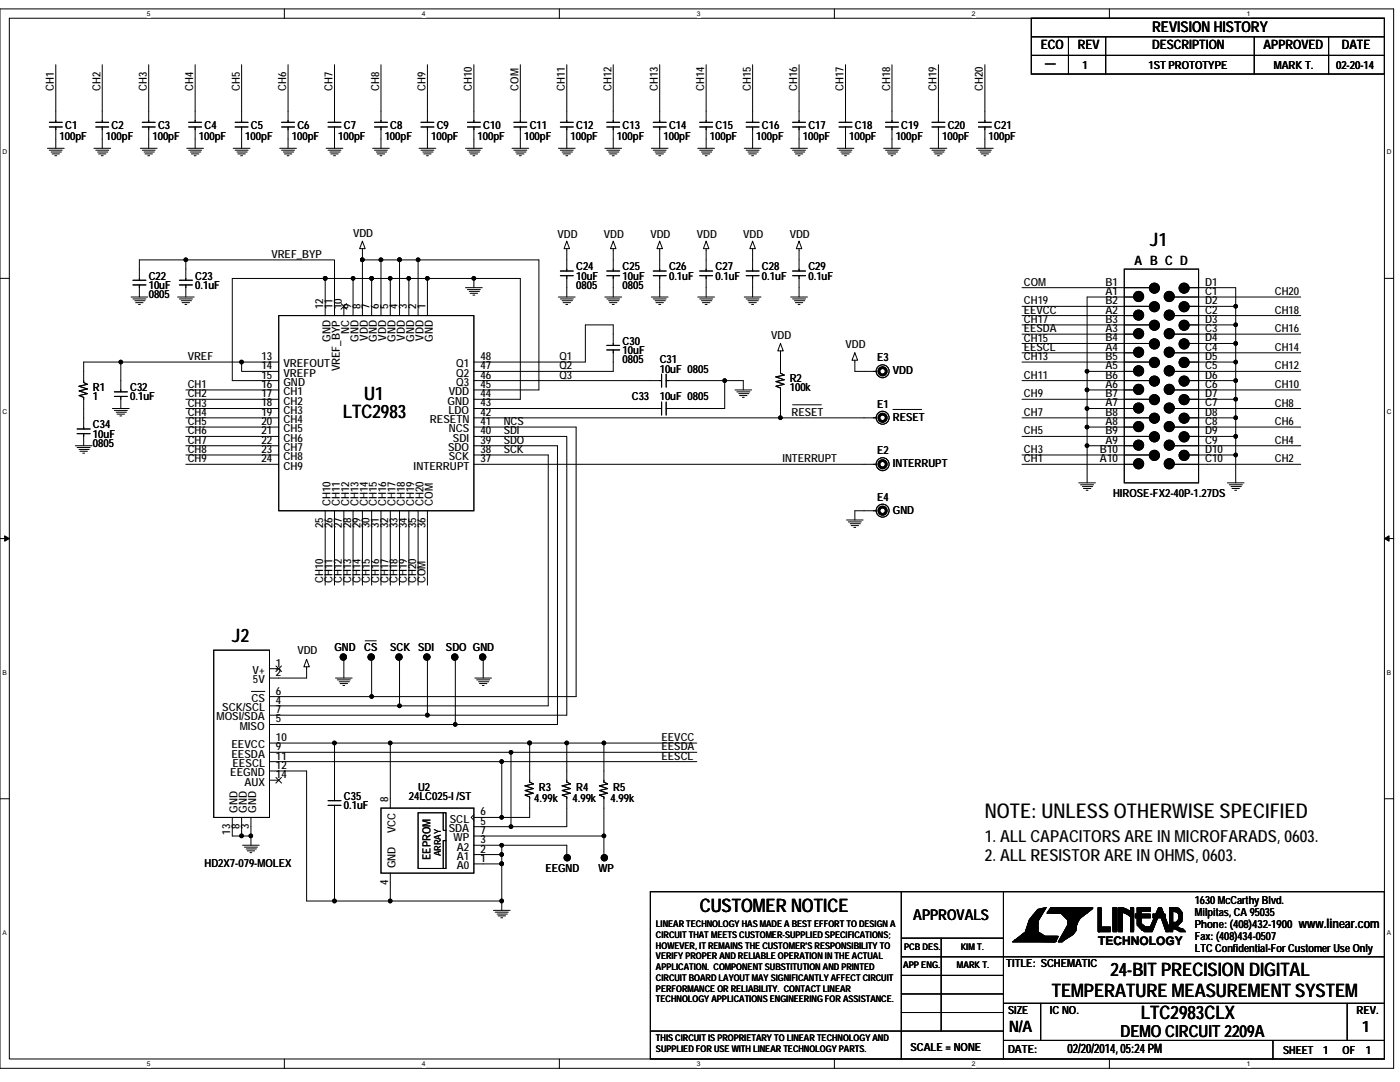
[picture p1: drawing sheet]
<svg xmlns="http://www.w3.org/2000/svg" width="279mm" height="216mm" viewBox="0 0 279 216" stroke-linecap="round" stroke-linejoin="round" font-family="sans-serif">
<path d="M0 1.8h278.1v211.4h-278.1zM1.9 3.6h274.4v207.7h-274.4z" fill="none" stroke="#000" stroke-width=".2"/>
<g fill="#fff">
<path d="M29.3 2h.7v1.4h-.7z"/>
<path d="M29.3 211.5h.7v1.5h-.7z"/>
</g>
<path d="M56.7 1.8v1.8M56.7 211.3v1.9" fill="none" stroke="#000" stroke-width=".2"/>
<g fill="#fff">
<path d="M84.2 2h.7v1.4h-.7z"/>
<path d="M84.2 211.5h.7v1.5h-.7z"/>
</g>
<path d="M111.6 1.8v1.8M111.6 211.3v1.9" fill="none" stroke="#000" stroke-width=".2"/>
<g fill="#fff">
<path d="M139.1 2h.7v1.4h-.7z"/>
<path d="M139.1 211.5h.7v1.5h-.7z"/>
</g>
<path d="M166.5 1.8v1.8M166.5 211.3v1.9" fill="none" stroke="#000" stroke-width=".2"/>
<g fill="#fff">
<path d="M194 2h.7v1.4h-.7z"/>
<path d="M194 211.5h.7v1.5h-.7z"/>
</g>
<path d="M221.4 1.8v1.8M221.4 211.3v1.9" fill="none" stroke="#000" stroke-width=".2"/>
<g fill="#fff">
<path d="M248.8 2h.8v1.4h-.8z"/>
<path d="M248.8 211.5h.8v1.5h-.8z"/>
<path d="M.5 29.6h.9v1.5h-.9z"/>
<path d="M276.8 29.6h.9v1.5h-.9z"/>
<path d="M.5 81.5h.9v1.5h-.9z"/>
<path d="M276.8 81.5h.9v1.5h-.9z"/>
</g>
<path d="M0 55.5h1.9M276.3 55.5h1.9" fill="none" stroke="#000" stroke-width=".2"/>
<g fill="#fff">
<path d="M.5 133.4h.8v1.5h-.8z"/>
<path d="M276.8 133.4h.8v1.5h-.8z"/>
</g>
<path d="M0 107.5h1.9M276.3 107.5h1.9" fill="none" stroke="#000" stroke-width=".2"/>
<path d="M.9 106.9l1 .6-1 .5zM276.3 107.5l.9-.6v1.1z" fill="#000" stroke="#000" stroke-width=".2"/>
<g fill="#fff">
<path d="M.5 185.3h.8v1.5h-.8z"/>
<path d="M276.8 185.3h.8v1.5h-.8z"/>
</g>
<g fill="none" stroke="#000" stroke-width=".2">
<path d="M11.1 12.9v11.5M20.4 12.9v11.5M29.7 12.9v11.5M38.9 12.9v11.5M48.2 12.9v11.5M57.5 12.9v11.5M66.8 12.9v11.5M76 12.9v11.5M85.3 12.9v11.5M94.6 12.9v11.5M103.8 12.9v11.5M113.1 12.9v11.5"/>
<path d="M122.4 12.9v11.5M131.7 12.9v11.5M140.9 12.9v11.5M150.2 12.9v11.5M159.5 12.9v11.5M168.7 12.9v11.5M178 12.9v11.5M187.3 12.9v11.5M196.6 12.9v11.5M205.8 3.6h70.5v11.2h-70.5zM205.8 7.3h70.5M205.8 11h70.5"/>
<path d="M213.2 7.3v7.5M220.7 7.3v7.5M250.3 7.3v7.5M265.2 7.3v7.5M9.5 29.6h3.3M9.8 25.3h2.6M9.8 24.4h2.6M9.8 30h2.6M10.2 30.3h2.1M10.4 30.7h1.5M10.9 31.1h.4M11.1 25.3v4.3"/>
<path d="M18.7 29.6h3.4M19.1 25.3h2.6M19.1 24.4h2.6M19.1 30h2.6M19.5 30.3h2M19.7 30.7h1.4M20.2 31.1h.4M20.4 25.3v4.3M28 29.6h3.3M28.4 30h2.6M28.4 25.3h2.6M28.4 24.4h2.6"/>
<path d="M28.7 30.3h2.1M28.9 30.7h1.5M29.5 31.1h.4M29.7 25.3v4.3M37.3 29.6h3.3M37.7 30h2.5M37.7 25.3h2.5M37.7 24.4h2.5M38 30.3h2.1M38.2 30.7h1.5M38.8 31.1h.3M38.9 25.3v4.3"/>
<path d="M46.5 29.6h3.4M46.9 30h2.6M46.9 25.3h2.6M46.9 24.4h2.6M47.3 30.3h2M47.5 30.7h1.5M48 31.1h.4M48.2 25.3v4.3M55.8 29.6h3.4M56.2 25.3h2.6M56.2 24.4h2.6M56.2 30h2.6"/>
<path d="M56.6 30.3h2M56.7 30.7h1.5M57.3 31.1h.4M57.5 25.3v4.3M65.1 29.6h3.3M65.5 25.3h2.6M65.5 24.4h2.6M65.5 30h2.6M65.8 30.3h2.1M66 30.7h1.5M66.6 31.1h.4M66.8 25.3v4.3"/>
<path d="M74.4 29.6h3.3M74.7 25.3h2.6M74.7 24.4h2.6M74.7 30h2.6M75.1 30.3h2.1M75.3 30.7h1.5M75.8 31.1h.4M76 25.3v4.3M83.6 29.6h3.4M84 25.3h2.6M84 24.4h2.6M84 30h2.6"/>
<path d="M84.4 30.3h2M84.6 30.7h1.4M85.1 31.1h.4M85.3 25.3v4.3M92.9 29.6h3.3M93.3 25.3h2.6M93.3 24.4h2.6M93.3 30h2.6M93.6 30.3h2.1M93.8 30.7h1.5M94.4 31.1h.4M94.6 25.3v4.3"/>
<path d="M102.2 29.6h3.3M102.6 25.3h2.5M102.6 24.4h2.5M102.6 30h2.5M102.9 30.3h2.1M103.1 30.7h1.5M103.7 31.1h.3M103.8 25.3v4.3M111.4 29.6h3.4M111.8 25.3h2.6M111.8 24.4h2.6M111.8 30h2.6"/>
<path d="M112.2 30.3h2M112.4 30.7h1.5M112.9 31.1h.4M113.1 25.3v4.3M120.7 29.6h3.4M121.1 25.3h2.6M121.1 24.4h2.6M121.1 30h2.6M121.5 30.3h2M121.6 30.7h1.5M122.2 31.1h.4M122.4 25.3v4.3"/>
<path d="M130 29.6h3.3M130.4 25.3h2.5M130.4 24.4h2.5M130.4 30h2.5M130.7 30.3h2.1M130.9 30.7h1.5M131.5 31.1h.3M131.7 25.3v4.3M139.3 29.6h3.3M139.6 25.3h2.6M139.6 24.4h2.6M139.6 30h2.6"/>
<path d="M140 30.3h2M140.2 30.7h1.5M140.7 31.1h.4M140.9 25.3v4.3M148.5 29.6h3.4M148.9 25.3h2.6M148.9 24.4h2.6M148.9 30h2.6M149.3 30.3h2M149.5 30.7h1.4M150 31.1h.4M150.2 25.3v4.3"/>
<path d="M157.8 29.6h3.3M158.2 25.3h2.6M158.2 24.4h2.6M158.2 30h2.6M158.5 30.3h2.1M158.7 30.7h1.5M159.3 31.1h.4M159.5 25.3v4.3M167.1 29.6h3.3M167.4 30h2.6M167.4 25.3h2.6M167.4 24.4h2.6"/>
<path d="M167.8 30.3h2.1M168 30.7h1.5M168.6 31.1h.3M168.7 25.3v4.3M176.3 29.6h3.4M176.7 30h2.6M176.7 25.3h2.6M176.7 24.4h2.6M177.1 30.3h2M177.3 30.7h1.5M177.8 31.1h.4M178 25.3v4.3"/>
<path d="M185.6 29.6h3.4M186 30h2.6M186 25.3h2.6M186 24.4h2.6M186.4 30.3h2M186.5 30.7h1.5M187.1 31.1h.4M187.3 25.3v4.3M194.9 29.6h3.3M195.3 30h2.5M195.3 25.3h2.5M195.3 24.4h2.5"/>
<path d="M195.6 30.3h2.1M195.8 30.7h1.5M196.4 31.1h.3M196.6 25.3v4.3M26.2 59.3h3.3M26.5 59.6h2.6M26.5 56.9h2.6M26.5 55.9h2.6M27.8 56.9v2.4M35.4 59.3h3.4M35.8 59.6h2.6M35.8 56.9h2.6"/>
<path d="M35.8 55.9h2.6M37.1 51.9v4M37.1 51.9h29.7v11.1M37.1 56.9v2.4M37.1 51.9h-9.3v4M64.9 55.6h5.6M64.9 55.6h-18.5v20.3h9.2M64.9 55.6v7.4M70.5 55.6h3.7M70.5 55.6v7.4M72.3 49.6v2.3M72.3 48.1l.6 1.5h-1.1z"/>
<path d="M72.3 51.9v11.1M72.3 51.9h3.7M74.2 55.6h3.7M74.2 55.6v7.4M76 51.9v11.1M76 51.9h3.7M77.9 55.6h3.7M77.9 55.6v7.4M79.7 51.9v11.1M79.7 51.9h3.7M81.6 55.6v7.4M81.6 55.6h3.7"/>
<path d="M83.4 51.9v11.1M83.4 51.9h24.1v25.9h-12.9M85.3 55.6h9.3M85.3 55.6v7.4M92.9 57.4h3.3M93.3 57.8h2.6M93.6 58.1h2.1M93.8 58.5h1.5M94.4 58.9h.4M94.6 55.6h9.2v24.1h-9.2M94.6 55.6v1.8M111.4 59.3h3.4"/>
<path d="M111.8 59.6h2.6M111.8 55h2.6M111.8 54.1h2.6M113.1 49.6v4.5M113.1 48.1l.6 1.5h-1.1zM113.1 55v4.3M120.7 59.3h3.4M121.1 59.6h2.6M121.1 55h2.6M121.1 54.1h2.6M122.4 49.6v4.5M122.4 55v4.3"/>
<path d="M122.4 48.1l.5 1.5h-1.1zM130 59.3h3.3M130.4 59.6h2.5M130.4 55h2.5M130.4 54.1h2.5M131.7 49.6v4.5M131.7 48.1l.5 1.5h-1.1zM131.7 55v4.3M139.3 59.3h3.3M139.6 59.6h2.6M139.6 55h2.6M139.6 54.1h2.6"/>
<path d="M140.9 49.6v4.5M140.9 48.1l.6 1.5h-1.1zM140.9 55v4.3M148.5 59.3h3.4M148.9 59.6h2.6M148.9 55h2.6M148.9 54.1h2.6M150.2 49.6v4.5M150.2 48.1l.5 1.5h-1.1zM150.2 55v4.3M157.8 59.3h3.3M158.2 59.6h2.6"/>
<path d="M158.2 55h2.6M158.2 54.1h2.6M159.5 49.6v4.5M159.5 48.1l.5 1.5h-1.1zM159.5 55v4.3M204 57.4h25.4M224.4 53.7h14.8v42.7h-14.8zM226.2 59.3h-9.2v14.8h9.2M234.4 59.3h25.2M237.3 57.4h9.3v3.7M22.8 79.1h2.6M22.8 78.2h2.6"/>
<path d="M24.1 72.2h24.1M24.1 78.2v-6h-7.4v4.1l.7 .4-1.6 .4 1.6 .5-1.6 .4 1.6 .5-1.6 .4 .9 .4v6.3M24.1 79.1v2.4M26.9 60h2M27.1 60.4h1.5M27.6 60.7h.4M36.2 60h2M36.3 60.4h1.5M36.9 60.7h.4M37.1 77.8h18.5M37.1 79.7h18.5M48.2 72.2v1.9h7.4"/>
<path d="M48.2 72.2h7.4M55.6 63h39v38.9h-39zM68.1 60.6l1.1 1.1M68.6 61.1v1.9M69.2 60.6l-1.1 1.1M94.6 75.9h37.4M112.2 60h2M112.4 60.4h1.5M112.9 60.7h.4M121.1 69.8h2.6M121.1 68.9h2.6M121.5 60h2"/>
<path d="M121.6 60.4h1.5M122.2 60.7h.4M122.4 69.8v4.3h-27.8M122.4 68.9v-4.1h-5.6v7.4h-22.2M130.7 60h2.1M130.9 60.4h1.5M131.5 60.7h.3M132 74.7v2.6M132.9 74.7v2.6M132.9 75.9h11.7M140 60h2M140.2 60.4h1.5"/>
<path d="M140.7 60.7h.4M144.6 75.9h3.7v1.9M144.6 75.9v5.6h-11.7M146.7 77.8h3.3M147 78.2h2.6M147.4 78.5h2.1M147.6 78.9h1.5M148.2 79.3h.3M149.3 60h2M149.5 60.4h1.4M150 60.7h.4M155.8 70v4.5l.7 .3-1.7 .4 1.7 .6-1.7 .3 1.7 .6-1.7 .4 1 .3v6"/>
<path d="M155.8 68.5l.5 1.5h-1.1zM158.5 60h2.1M158.7 60.4h1.5M159.3 60.7h.4M170.6 71.9v2.2h4.3M170.6 70.4l.6 1.5h-1.2zM204 61.1h25.4M204 64.8h25.4M204 68.5h25.4M204 72.2h25.4M204 75.9h25.4M204 79.7h25.4"/>
<path d="M204 63h22.2M204 66.7h22.2M204 70.4h22.2M217 77.8h9.2M217 77.8v3.7h9.2M217 74.1v3.7M234.4 77.8h25.2M234.4 74.1h25.2M234.4 70.4h25.2M234.4 66.7h25.2M234.4 63h25.2M237.3 64.8h9.3"/>
<path d="M237.3 68.5h9.3M237.3 72.2h9.3M237.3 75.9h9.3M237.3 79.7h9.3M246.6 61.1h-9.3M246.6 61.1v3.7M246.6 64.8v3.7M246.6 72.2v3.7M246.6 79.7v3.7M246.6 68.5v3.7M246.6 75.9v3.8M15 88.9h3.4"/>
<path d="M15.4 86.5h2.6M15.4 85.6h2.6M15.4 89.3h2.6M15.8 89.7h2M16 90h1.4M16.5 90.4h.4M16.7 86.5v2.4M22.4 81.5h3.4M22.8 81.9h2.6M23.2 82.3h2M23.4 82.6h1.4M23.9 83h.4"/>
<path d="M37.1 81.5h18.5M37.1 83.4h18.5M37.1 85.2h18.5M37.1 87.1h18.5M37.1 88.9h18.5M37.1 92.6h18.5M37.1 90.8h18.5M94.6 81.5h37.4M94.6 85.2h20.4v53.8h-40.8M94.6 87.1h18.5v55.6h-27.8M94.6 88.9h16.7v55.7h-20.4M94.6 90.8h14.8v50h-29.7"/>
<path d="M94.6 92.6h80.3M132 80.2v2.6M132.9 80.2v2.6M155.8 83.4h19.1M155.8 83.4h-61.2M158.2 80.8h5.7M178.2 81.7h5.7M204 83.4h25.4M204 87.1h25.4M204 90.8h25.4M204 92.6h22.2M215.3 96.4h3.3"/>
<path d="M215.6 96.7h2.6M216 97.1h2.1M216.2 97.5h1.5M216.8 97.8h.3M217 85.2h9.2M217 85.2v3.7h9.2M217 88.9v7.5M217 81.5v3.7M234.4 92.6h25.2M234.4 88.9h25.2M234.4 85.2h25.2M234.4 81.5h25.2"/>
<path d="M237.3 83.4h9.3M237.3 87.1h9.3M237.3 90.8h9.3M244.9 96.4h3.4M245.3 96.7h2.6M245.7 97.1h2M245.9 97.5h1.5M246.4 97.8h.4M246.6 90.8v5.6M246.6 83.4v3.7M246.6 87.1v3.7M64.9 101.9v14.9"/>
<path d="M66.8 101.9v14.9M68.6 101.9v14.9M70.5 101.9v14.9M72.3 101.9v14.9M74.2 101.9v14.9M76 101.9v14.9M77.9 101.9v14.9M79.7 101.9v14.9M81.6 101.9v14.9M83.4 101.9v14.9M85.3 101.9v14.9M168.9 103.8h3.4"/>
<path d="M169.3 104.1h2.6M169.7 104.5h2M169.9 104.9h1.4M170.4 105.2h.4M174.9 101.9h-4.3v1.9M42.7 129.7h11.1v33.4h-11.1zM50.2 138h2.7M53.8 139h20.4M53.8 133.4h1.8M55.1 132.9l1.1 1.1M56.2 132.9l-1.1 1.1M61.2 133.1v2.2h-7.4"/>
<path d="M61.2 131.6l.5 1.5h-1.1zM67 135.3h3.3M67.3 135.7h2.6M67.7 136h2M67.9 136.4h1.5M68.4 136.8h.4M68.6 131.8v3.5M68.6 131.8h.1M72.9 127.9h2.2M74.2 131.8h.1M74.2 131.8v7.2M79.7 131.8h.1"/>
<path d="M79.7 131.8v9M85.3 131.8h.1M85.3 131.8v10.9M90.9 131.8h.1M90.9 131.8v12.8M94.8 135.3h3.3M95.1 135.7h2.6M95.5 136h2M95.7 136.4h1.5M96.2 136.8h.4M96.4 131.8h.1M96.4 131.8v3.5"/>
<path d="M0 159.4h1.9M53.8 148.3h13v11.5M53.8 153.8h7.4v26h5.6M53.8 150.1h48.2M53.8 152h46.3M53.8 142.7h31.5M53.8 144.6h37.1M53.8 140.8h25.9M53.8 155.7h1.8M55.1 155.1l1.1 1.2M56.2 155.1l-1.1 1.2M65.5 159.8h2.6"/>
<path d="M66.8 148.3h11.1M77.9 148.3v12.9M77.9 148.3h27.8M100.1 152v11.1M100.1 152h39M102 150.1h37.1M102 150.1v14.9M105.7 148.3v7.8l.7 .3-1.6 .4 1.6 .6-1.6 .3 1.6 .6-1.6 .3 .9 .4v4.1h-5.6M105.7 148.3h7.4M113.1 148.3v7.8l.8 .3-1.7 .4 1.7 .6-1.7 .3 1.7 .6-1.7 .3 .9 .4v6h-11.1M113.1 148.3h7.4M120.5 148.3v7.8l.8 .3-1.7 .4 1.7 .6-1.7 .3 1.7 .6-1.7 .3 .9 .4v7.8"/>
<path d="M120.5 148.3h18.6M276.3 159.4h1.9M46.4 163.1v3.7h1.8M48.2 166.8h1.9M48.2 163.1v3.7M48.4 168.7h3.3M48.8 169h2.6M49.1 169.4h2.1M49.3 169.8h1.5M49.9 170.1h.3M50.1 166.8v1.9M50.1 163.1v3.7"/>
<path d="M65.5 160.7h2.6M66.8 179.8h11.1M66.8 160.7v19.1M76 161.2h18.6v13h-18.6zM77.9 174.2v5.6M77.9 179.8h22.2M83.4 162.2h5.6v11.1h-5.6zM88.5 162.2v3.5h.5M89 167.7h-.5v5.6M94.6 170.5h5.5M94.6 166.8h25.9M94.6 168.7h5.5"/>
<path d="M94.6 165h7.4M94.6 162.6l-.6 .5 .6 .6M94.6 163.1h5.5M100.1 172.4h-5.5M100.1 179.8v1.9M100.1 170.5v1.9M100.1 172.4v7.4M100.1 168.7h13v1.8M100.1 168.7v1.8M113.1 170.5h.1M120.5 166.8v3.7M120.5 170.5h.1"/>
<path d="M129.8 177.9h146.5v33.4h-146.5zM179.9 177.9v33.4M200.3 177.9v33.4M98.5 181.7h3.3M98.8 182h2.6M99.2 182.4h2M99.4 182.8h1.5M99.9 183.1h.4M179.9 190.9h96.4M179.9 187.2h20.4M179.9 194.6h20.4M179.9 198.3h20.4"/>
<path d="M187.8 187.2v18.5M204.2 187.2l6.1 .2M204.2 187.4l6.1 .2M205.6 184.2l-.5 1.9-2.2 1.7 7.6 .1 .3-.5h-2.2l-1.8-1.3v-2.1l1.4-2.3-2 2.3-.8 2.1-1.4 1.1M205.8 186.8h1M205.8 187h1M206 184l-.6 1.5M206.2 185l-.6 1.5M206.2 185.5l-.2 .6M206.2 184.2l-.8 2.1-1.4 1.1M206.4 186.5l-1.5 .7M206.4 186.3l-1.5 .7"/>
<path d="M206.4 184.2v2.1M206.4 184v2.1l1.5 1.1M206.4 186.3l1.5 1.1M206.9 183.9l1.7-2.6-1.5 .4-1.7 2-.7 2.2-2.6 2h8.6l.5-1.1h-2.6l-1.5-.9v-2l1.7-2.8-1.7 .4-1.7 2-.7 2.2M207.1 184v2.1l1.5 .9M207.3 182.2l-1.1 1.3M207.3 181.7h.9v.1h-1.3v.2h1v.2h-1.3v.2h1.3v.2h-1.7v.2h1.5v.1h-1.7v.2h1.3v.4h-1.5v-.2h1.1v.4h.2h-1.7v.2h1.7v.3h-1.8v-.2h1.8v.6h-2v-.2h1.8v.6v-.2h-1.8v.2h2v.4v-.2h-2.2v.2h2v.1h-2v.2h2.2v.2h-2.4v.2h2.6v.2h-3.1v.2h3.8v.1h-4.2v.2h7.2v.2h-7.6v.2h7.4h-7.7v.2h7.7v.4v-.2h-8.3v.2h8.2M207.9 181.5h.5M208 181.5l-.1 .2-.8 .1-1.5 2.1M208 181.7l-.9 .3-1.5 2-.5 1.9-2.2 1.7 7.6 .2 .3-.6h-2.2l-1.8-1.3v-2l1.4-2.4-2 2.4M209.2 181.8h7.9M209.2 182h.5"/>
<path d="M209.3 181.7h8.2M209.5 182h7.1M209.7 182.2h7.1M209.7 181.1h8.4M209.7 181.1v.2h8.4M209.7 181.1l-.7 1.1h2.8l1.3 1.3v1.1l-1.9 3.3h.7l2.3-1.4 .5-.8a3.9 3.9 0 0 1 2.3-3.6M211.8 182l1.6 1.3M211.8 187h1.3M211.8 187.2h.9M211.9 182.2l1.5 1.5-.2 1.1-1.3 2.2M211.9 186.6h1.7M211.9 186.8h1.5"/>
<path d="M212.1 186.5h1.9M212.3 181.8l1.1 1.1M212.3 186.1h1.9M212.3 186.3h1.9M212.5 181.7l1.3 1.1M212.5 185.9h2M212.7 185.7h1.8M212.9 185.2h1.8M213.1 183.7v1.1M213.1 182.4l.7 .7M213.1 181.8l.9 1.5M213.1 183.1h2.2"/>
<path d="M213.1 185h1.4M213.2 183.3h1.9M213.2 184.2h1.7M213.2 184.8h1.5M213.2 183.7v.7l-1.8 3.5M213.4 183.7h1.1v1.8l-.7 1.1-1.9 1.2h-.3v-.4M213.4 184h1.1M213.4 184.4h1M213.4 183.9h1.7M213.4 183.5h1.7M213.6 183.3v1.3l-1.8 3M214.2 181.7l-.2 2.3"/>
<path d="M214.2 183.5v1.7l-.8 .9M214.2 182.4l-.4 2.8-.9 1.3M214.4 185.5l-.6 .8-1.7 1.3h-.5M214.5 181.7l-.3 .9-.4 2.8-.9 1.2M214.7 184v1.5h-2M214.7 183.1v1.5h-1.5M214.9 183.5v.9M215.3 181.7l-1.3 1.1-.6-.8M215.3 181.8l-.8 .8M215.3 183.3l-.2 .4M215.3 183.5l-.8 1.3M215.6 182.6h-2.9l.9 .9v1.3l-1.8 3"/>
<path d="M216 181.7l-1.8 1.2M216 181.8l-1.5 1M216 182.4l-1.6 1.1v1.7M216 182.6l-1.6 1.1v1.7l-.6 .7-1.7 1.3M216.2 182.6l-2 1.4v1.5l-1.7 1.5h-.4l1.5-1.8h-.2v-1.7l-.7-.7h2.9M216.2 182.4h-4.3l1.5 1.5v.3l-1.6 3.2M216.6 181.8l-2.2 1.3 .9-.7M217.5 181.5h-8M218.1 181.1v.2M218.1 181.3l-3.4 2.6v1.5h-1.8M218.1 181.1l-2.5 1.8h-2.9M219.2 185.9h.3"/>
<path d="M219.2 181.3h.5v3.9h1.9v.7h-2.4zM219.4 181.5v3.9M219.4 181.7v3.8M219.5 181.5v4h1.9M219.5 185.4h1.9M219.5 181.7v4h-.3v-4.6h.5v3.9h1.9v.7h-2.4M222.1 181.3h.8v4.6h-.8zM222.1 181.1h.8v4.6h-.8zM222.3 181.3v4.2M222.3 181.5v4.2M222.5 181.3v4.6M222.7 181.5v4.2"/>
<path d="M222.7 181.3v4.2M223.2 181.3h.8l.9 .4 .8 .5v-.9h.5v4.6h-.5v-3l-.8-.5-.9-.4v3.9h-.8zM223.2 181.1h.8l.9 .4 .8 .5v-.9h.5v4.6h-.5v-2.9l-.8-.6-.9-.4v3.9h-.8zM223.4 181.3v4.2h.4v-4h.9v.2h-.9h1.5v.1h-1.5h1.7v.2h-.9v.2h1.2v-.9h.2v4.4h-.2v-3.5M223.6 181.3v4.2M223.6 181.7l1.5 .5 .9 .7M226 182.8l-.9-.8-1.5-.5v4.2M226 181.3v4.4M226 181.5v4.4M226.6 182.4h3v.5h-3zM226.6 182.6h3v.5h-3zM226.8 182.9h2.6"/>
<path d="M226.8 182.8h2.6M227 181.3h2.6v.5h-1.9v2.6l.9 .8h1M227 181.3h1.5M227 181.1h2.6v.6h-1.9v2.5l.9 .8h1l1.6-3.9h.6l1.5 3.9v.7h-.6l-1.3-3.7-1.5 3.7h-1.4l-.6-.3-.9-1zM227 181.5h1.5M227.1 181.3v3.3h.6h-.2v-3.1M228.3 181.3h1.1M228.5 181.5h-1.2v2.9l1.3 1.1 1.1-.1 1.7-3.9M228.5 181.5h.9h-1.1M229.4 181.7h-2.1v2.9l1.3 1.1 1.1-.2M230.1 182.6h2.4v.5h-2.4v-.7h2.4v.5h-2.4M230.3 182.9h2.2"/>
<path d="M230.3 182.8h2.2M230.3 185h-2.8v.2h2.6v.2h-2.2v.1h2M231.2 181.3h.6l1.5 3.9v.7h-.6l-1.3-3.7-1.5 3.7h-1.4l-.6-.4-.9-.9v-3.3M231.2 181.3h.6v.4h-.6zM231.2 181.5l-1.6 3.9M231.4 181.8l-1.7 3.9M231.4 181.3l.4 .2-.6 .2v-.2h.6v.3h-.8v.2M231.6 181.3l1.7 4.1M231.6 181.8l1.5 4.1M231.6 182l1.3 3.9M231.8 181.8l1.3 3.9M231.8 181.7l1.3 3.8"/>
<path d="M233.8 181.7h1.1M233.8 181.7h-.2v3.8M233.8 181.5h.8M233.8 181.7v3.8M233.8 181.5h-.2v3.9M233.8 181.3h.8M233.8 181.5h1.1l.6 .5 .2 1.3-1.3 1.3 1.5 .9M233.8 181.8v3.9M234 184.8h.8M234 185h.9l.8 .5h.5M234 184h.8l.5-.7v-.9l-.4-.6-.9-.1v4h-.6v-4.6h1.4l.5 .2 .6 .7v1.7l-1 .9M234.9 181.7l.4 .3 .2 1.7"/>
<path d="M234.9 181.7l.6 .5 .2 1.3M234.9 181.8l.4 .4M235.3 181.7l.4 .7M235.3 181.5l.6 .7-.2 .4v.9M235.3 181.5l.4 .7M235.3 181.5l-.5-.2h-1.4v4.6h.6v-4.1l.9 .2 .4 .6v.9l-.5 .7h-.8M235.5 182.4v.9M235.5 182.6v.9M235.7 183.5l-1.3 1.3 1.5 .9M235.7 183.5l-.9 .9h-.8M235.7 182.8l.2-.4-.2 1.3-.9 .9h-.8M235.9 182.6v.9"/>
<path d="M235.9 182v1.9l-1 .9 .4 .4 .8 .2 .5 .5h-1.1l-.9-.5h-.6M236.4 185.7h-.9l-.9-.5h-.6h.9l.8 .5M129.8 205.7h70.5M179.9 202h20.4M200.3 207.6h76M200.3 200.2h76M207.7 200.2v7.4M254 207.6v3.7M268.9 200.2v7.4"/>
<circle cx="176.1" cy="74.1" r="1.29"/>
<circle cx="176.1" cy="92.6" r="1.29"/>
<circle cx="176.1" cy="83.4" r="1.29"/>
<circle cx="176.1" cy="101.9" r="1.29"/>
</g>
<g fill="#000" stroke="#000" stroke-width=".2">
<circle cx="37.1" cy="51.8" r=".36"/>
<circle cx="64.9" cy="55.5" r=".36"/>
<circle cx="70.5" cy="55.5" r=".36"/>
<circle cx="72.3" cy="51.8" r=".36"/>
<circle cx="74.2" cy="55.5" r=".36"/>
<circle cx="76" cy="51.8" r=".37"/>
<circle cx="77.9" cy="55.5" r=".36"/>
<circle cx="79.7" cy="51.8" r=".36"/>
<circle cx="81.6" cy="55.5" r=".36"/>
<circle cx="83.4" cy="51.8" r=".36"/>
<circle cx="85.3" cy="55.5" r=".37"/>
<circle cx="94.6" cy="55.5" r=".37"/>
<circle cx="227.2" cy="59.2" r="1.01"/>
<circle cx="230.4" cy="57.5" r="1.01"/>
<circle cx="233.3" cy="59.2" r="1.01"/>
<circle cx="236.3" cy="57.5" r="1.01"/>
<circle cx="24.1" cy="72.2" r=".36"/>
<circle cx="48.2" cy="72.2" r=".37"/>
<circle cx="144.6" cy="75.9" r=".36"/>
<circle cx="216.9" cy="77.8" r=".37"/>
<circle cx="216.9" cy="74.1" r=".36"/>
<circle cx="227.2" cy="74" r="1.01"/>
<circle cx="227.2" cy="77.7" r="1.01"/>
<circle cx="227.2" cy="66.6" r="1.01"/>
<circle cx="227.2" cy="62.9" r="1.01"/>
<circle cx="227.2" cy="70.3" r="1.01"/>
<circle cx="230.4" cy="68.6" r="1.01"/>
<circle cx="230.4" cy="72.3" r="1.01"/>
<circle cx="230.4" cy="61.2" r="1.01"/>
<circle cx="230.4" cy="76" r="1.01"/>
<circle cx="230.4" cy="79.7" r="1.01"/>
<circle cx="230.4" cy="64.9" r="1.01"/>
<circle cx="233.3" cy="74" r="1.01"/>
<circle cx="233.3" cy="77.7" r="1.01"/>
<circle cx="233.4" cy="62.9" r="1.01"/>
<circle cx="233.4" cy="66.6" r="1.01"/>
<circle cx="233.4" cy="70.3" r="1.01"/>
<circle cx="236.3" cy="68.6" r="1.01"/>
<circle cx="236.3" cy="72.3" r="1.01"/>
<circle cx="236.3" cy="64.9" r="1.01"/>
<circle cx="236.3" cy="61.2" r="1.01"/>
<circle cx="236.3" cy="76" r="1.01"/>
<circle cx="236.3" cy="79.7" r="1.01"/>
<circle cx="246.6" cy="68.5" r=".37"/>
<circle cx="246.6" cy="64.8" r=".36"/>
<circle cx="246.6" cy="72.2" r=".36"/>
<circle cx="246.6" cy="61.1" r=".36"/>
<circle cx="246.6" cy="79.6" r=".36"/>
<circle cx="246.6" cy="75.9" r=".36"/>
<circle cx="155.7" cy="83.4" r=".36"/>
<circle cx="216.9" cy="85.2" r=".36"/>
<circle cx="216.9" cy="88.9" r=".36"/>
<circle cx="216.9" cy="81.5" r=".36"/>
<circle cx="227.2" cy="92.5" r="1.01"/>
<circle cx="227.2" cy="88.8" r="1.01"/>
<circle cx="227.2" cy="85.1" r="1.01"/>
<circle cx="227.2" cy="81.4" r="1.01"/>
<circle cx="230.4" cy="87.2" r="1.01"/>
<circle cx="230.4" cy="90.9" r="1.01"/>
<circle cx="230.4" cy="83.4" r="1.01"/>
<circle cx="233.3" cy="92.5" r="1.01"/>
<circle cx="233.4" cy="88.8" r="1.01"/>
<circle cx="233.4" cy="81.4" r="1.01"/>
<circle cx="233.4" cy="85.1" r="1.01"/>
<circle cx="236.3" cy="90.9" r="1.01"/>
<circle cx="236.3" cy="87.2" r="1.01"/>
<circle cx="236.3" cy="83.4" r="1.01"/>
<circle cx="246.6" cy="87.1" r=".37"/>
<circle cx="246.6" cy="83.4" r=".36"/>
<circle cx="246.6" cy="90.8" r=".36"/>
<circle cx="68.5" cy="131.1" r=".64"/>
<circle cx="74.1" cy="131.1" r=".64"/>
<circle cx="74.2" cy="139" r=".36"/>
<circle cx="79.6" cy="131.1" r=".64"/>
<circle cx="85.2" cy="131.1" r=".64"/>
<circle cx="90.8" cy="131.1" r=".64"/>
<circle cx="96.3" cy="131.1" r=".64"/>
<circle cx="66.8" cy="148.2" r=".37"/>
<circle cx="77.9" cy="148.2" r=".36"/>
<circle cx="79.7" cy="140.8" r=".36"/>
<circle cx="85.3" cy="142.7" r=".38"/>
<circle cx="90.8" cy="144.5" r=".36"/>
<circle cx="100.1" cy="152" r=".37"/>
<circle cx="102" cy="150.1" r=".36"/>
<circle cx="105.7" cy="148.2" r=".36"/>
<circle cx="113.1" cy="148.2" r=".37"/>
<circle cx="120.5" cy="148.2" r=".36"/>
<circle cx="48.2" cy="166.8" r=".37"/>
<circle cx="50.1" cy="166.8" r=".36"/>
<circle cx="66.7" cy="179.8" r=".38"/>
<circle cx="77.9" cy="179.8" r=".37"/>
<circle cx="100.1" cy="170.5" r=".37"/>
<circle cx="100.1" cy="179.8" r=".37"/>
<circle cx="100.1" cy="172.4" r=".36"/>
<circle cx="100.1" cy="168.7" r=".36"/>
<circle cx="100.1" cy="163.1" r=".36"/>
<circle cx="102" cy="164.9" r=".36"/>
<circle cx="113.2" cy="171.2" r=".64"/>
<circle cx="120.5" cy="166.8" r=".36"/>
<circle cx="120.6" cy="171.2" r=".64"/>
</g>
<g fill="none" stroke="#000" stroke-width=".55">
<circle cx="176.1" cy="74.1" r=".73"/>
<circle cx="176.1" cy="92.6" r=".73"/>
<circle cx="176.1" cy="83.4" r=".73"/>
<circle cx="176.1" cy="101.9" r=".73"/>
</g>
<text font-size="4.1" x="196.6" y="163.1">NOTE: UNLESS OTHERWISE SPECIFIED</text>
<g font-size="3.7">
<text x="229.6" y="49.1">J1</text>
<text x="68.4" y="83.4">LTC2983</text>
<text x="72.7" y="79.7">U1</text>
<text x="46.4" y="128.1">J2</text>
<text x="139.6" y="182.1">CUSTOMER NOTICE</text>
<text x="221.6" y="194.7">24-BIT PRECISION DIGITAL</text>
<text x="209.9" y="199">TEMPERATURE MEASUREMENT SYSTEM</text>
<text x="227.7" y="203.4">LTC2983CLX</text>
</g>
<g font-size="3.3">
<text x="196.6" y="168">1. ALL CAPACITORS ARE IN MICROFARADS, 0603.</text>
<text x="196.6" y="171.7">2. ALL RESISTOR ARE IN OHMS, 0603.</text>
<text x="223.6" y="207">DEMO CIRCUIT 2209A</text>
</g>
<g font-size="3.1">
<text x="201.4" y="205.8">N/A</text>
<text x="271.8" y="205.8">1</text>
</g>
<g font-size="3">
<text x="229.9" y="6.4">REVISION HISTORY</text>
<text x="182.3" y="183.6">APPROVALS</text>
</g>
<g font-size="2.6">
<text x="207.7" y="9.8">ECO</text>
<text x="215.1" y="9.8">REV</text>
<text x="229.9" y="9.8">DESCRIPTION</text>
<text x="252.2" y="9.8">APPROVED</text>
<text x="267.8" y="9.8">DATE</text>
<text x="226.4" y="53">A B C D</text>
<text x="259.2" y="185.2">www.linear.com</text>
<text x="213.1" y="210.2">02/20/2014, 05:24 PM</text>
</g>
<text font-size="2.4" x="219.2" y="188.5">TECHNOLOGY</text>
<g font-size="2.2">
<text x="208.6" y="12.6">__</text>
<text x="216" y="13.7">1</text>
<text x="229.2" y="13.7">1ST PROTOTYPE</text>
<text x="254.2" y="13.7">MARK T.</text>
<text x="266.6" y="13.7">02-20-14</text>
<text x="10.8" y="18.1" transform="rotate(-90 10.8 18.1)">CH1</text>
<text x="20" y="18.1" transform="rotate(-90 20 18.1)">CH2</text>
<text x="29.3" y="18.1" transform="rotate(-90 29.3 18.1)">CH3</text>
<text x="38.6" y="18.1" transform="rotate(-90 38.6 18.1)">CH4</text>
<text x="47.8" y="18.1" transform="rotate(-90 47.8 18.1)">CH5</text>
<text x="57.1" y="18.1" transform="rotate(-90 57.1 18.1)">CH6</text>
<text x="66.4" y="18.1" transform="rotate(-90 66.4 18.1)">CH7</text>
<text x="75.6" y="18.1" transform="rotate(-90 75.6 18.1)">CH8</text>
<text x="84.9" y="18.1" transform="rotate(-90 84.9 18.1)">CH9</text>
<text x="94.2" y="18.1" transform="rotate(-90 94.2 18.1)">CH10</text>
<text x="103.5" y="18.1" transform="rotate(-90 103.5 18.1)">COM</text>
<text x="112.7" y="18.1" transform="rotate(-90 112.7 18.1)">CH11</text>
<text x="122" y="18.1" transform="rotate(-90 122 18.1)">CH12</text>
<text x="131.3" y="18.1" transform="rotate(-90 131.3 18.1)">CH13</text>
<text x="140.5" y="18.1" transform="rotate(-90 140.5 18.1)">CH14</text>
<text x="149.8" y="18.1" transform="rotate(-90 149.8 18.1)">CH15</text>
<text x="159.1" y="18.1" transform="rotate(-90 159.1 18.1)">CH16</text>
<text x="168.4" y="18.1" transform="rotate(-90 168.4 18.1)">CH17</text>
<text x="177.6" y="18.1" transform="rotate(-90 177.6 18.1)">CH18</text>
<text x="186.9" y="18.1" transform="rotate(-90 186.9 18.1)">CH19</text>
<text x="196.2" y="18.1" transform="rotate(-90 196.2 18.1)">CH20</text>
<text x="11.9" y="28">100pF</text>
<text x="13" y="25.8">C1</text>
<text x="21.1" y="28">100pF</text>
<text x="22.3" y="25.8">C2</text>
<text x="30.4" y="28">100pF</text>
<text x="31.5" y="25.8">C3</text>
<text x="39.7" y="28">100pF</text>
<text x="40.8" y="25.8">C4</text>
<text x="49" y="28">100pF</text>
<text x="50.1" y="25.8">C5</text>
<text x="58.2" y="28">100pF</text>
<text x="59.4" y="25.8">C6</text>
<text x="67.5" y="28">100pF</text>
<text x="68.6" y="25.8">C7</text>
<text x="76.8" y="28">100pF</text>
<text x="77.9" y="25.8">C8</text>
<text x="86" y="28">100pF</text>
<text x="87.2" y="25.8">C9</text>
<text x="95.3" y="28">100pF</text>
<text x="96.4" y="25.8">C10</text>
<text x="104.6" y="28">100pF</text>
<text x="105.7" y="25.8">C11</text>
<text x="113.9" y="28">100pF</text>
<text x="115" y="25.8">C12</text>
<text x="123.1" y="28">100pF</text>
<text x="124.2" y="25.8">C13</text>
<text x="132.4" y="28">100pF</text>
<text x="133.5" y="25.8">C14</text>
<text x="141.7" y="28">100pF</text>
<text x="142.8" y="25.8">C15</text>
<text x="150.9" y="28">100pF</text>
<text x="152.1" y="25.8">C16</text>
<text x="160.2" y="28">100pF</text>
<text x="161.3" y="25.8">C17</text>
<text x="169.5" y="28">100pF</text>
<text x="170.6" y="25.8">C18</text>
<text x="178.8" y="28">100pF</text>
<text x="179.9" y="25.8">C19</text>
<text x="188" y="28">100pF</text>
<text x="189.1" y="25.8">C20</text>
<text x="197.3" y="28">100pF</text>
<text x="198.4" y="25.8">C21</text>
<text x="70.5" y="47.3">VDD</text>
<text x="111.3" y="47.5">VDD</text>
<text x="120.5" y="47.5">VDD</text>
<text x="129.8" y="47.5">VDD</text>
<text x="139.1" y="47.5">VDD</text>
<text x="148.3" y="47.5">VDD</text>
<text x="157.6" y="47.5">VDD</text>
<text x="54.2" y="51.5">VREF_BYP</text>
<text x="115" y="54">C24</text>
<text x="124.2" y="54">C25</text>
<text x="133.5" y="54">C26</text>
<text x="142.8" y="54">C27</text>
<text x="152.1" y="54">C28</text>
<text x="161.3" y="54">C29</text>
<text x="29.7" y="55.8">C22</text>
<text x="29.7" y="57.7">10uF</text>
<text x="29.7" y="59.5">0805</text>
<text x="38.9" y="55.8">C23</text>
<text x="38.9" y="57.7">0.1uF</text>
<text x="115" y="55.8">10uF</text>
<text x="115" y="57.7">0805</text>
<text x="124.2" y="55.8">10uF</text>
<text x="124.2" y="57.7">0805</text>
<text x="133.5" y="55.8">0.1uF</text>
<text x="142.8" y="55.8">0.1uF</text>
<text x="152.1" y="55.8">0.1uF</text>
<text x="161.3" y="55.8">0.1uF</text>
<text x="204.3" y="57">COM</text>
<text x="220.6" y="58.9">A1</text>
<text x="220.6" y="57">B1</text>
<text x="240.5" y="57">D1</text>
<text x="240.5" y="58.9">C1</text>
<text x="254.4" y="58.9">CH20</text>
<text x="64.5" y="61.7" transform="rotate(-90 64.5 61.7)">12</text>
<text x="66.4" y="61.7" transform="rotate(-90 66.4 61.7)">11</text>
<text x="68.2" y="61.7" transform="rotate(-90 68.2 61.7)">10</text>
<text x="70.1" y="61.7" transform="rotate(-90 70.1 61.7)">9</text>
<text x="71.9" y="61.7" transform="rotate(-90 71.9 61.7)">8</text>
<text x="73.8" y="61.7" transform="rotate(-90 73.8 61.7)">7</text>
<text x="75.6" y="61.7" transform="rotate(-90 75.6 61.7)">6</text>
<text x="77.5" y="61.7" transform="rotate(-90 77.5 61.7)">5</text>
<text x="79.3" y="61.7" transform="rotate(-90 79.3 61.7)">4</text>
<text x="81.2" y="61.7" transform="rotate(-90 81.2 61.7)">3</text>
<text x="83" y="61.7" transform="rotate(-90 83 61.7)">2</text>
<text x="84.9" y="61.7" transform="rotate(-90 84.9 61.7)">1</text>
<text x="204.3" y="60.7">CH19</text>
<text x="204.3" y="64.5">CH17</text>
<text x="204.3" y="62.6">EEVCC</text>
<text x="220.6" y="60.7">B2</text>
<text x="220.6" y="62.6">A2</text>
<text x="220.6" y="64.4">B3</text>
<text x="240.5" y="60.7">D2</text>
<text x="240.5" y="62.6">C2</text>
<text x="240.5" y="64.4">D3</text>
<text x="254.4" y="62.6">CH18</text>
<text x="37.5" y="71.9">VREF</text>
<text x="52.2" y="71.8">13</text>
<text x="66" y="68.2" transform="rotate(-90 66 68.2)">GND</text>
<text x="69.7" y="66.7" transform="rotate(-90 69.7 66.7)">NC</text>
<text x="71.5" y="68.2" transform="rotate(-90 71.5 68.2)">GND</text>
<text x="73.4" y="68" transform="rotate(-90 73.4 68)">VDD</text>
<text x="75.2" y="68.2" transform="rotate(-90 75.2 68.2)">GND</text>
<text x="77.1" y="68" transform="rotate(-90 77.1 68)">VDD</text>
<text x="79" y="68.2" transform="rotate(-90 79 68.2)">GND</text>
<text x="80.8" y="68" transform="rotate(-90 80.8 68)">VDD</text>
<text x="82.7" y="68.2" transform="rotate(-90 82.7 68.2)">GND</text>
<text x="84.5" y="68" transform="rotate(-90 84.5 68)">VDD</text>
<text x="86.4" y="68.2" transform="rotate(-90 86.4 68.2)">GND</text>
<text x="95.9" y="71.8">48</text>
<text x="111.6" y="71.9">Q1</text>
<text x="124.2" y="68.8">C30</text>
<text x="124.2" y="70.6">10uF</text>
<text x="153.9" y="67.7">VDD</text>
<text x="168.7" y="69.5">VDD</text>
<text x="204.3" y="68.2">CH15</text>
<text x="204.3" y="71.9">CH13</text>
<text x="204.3" y="66.3">EESDA</text>
<text x="204.3" y="70">EESCL</text>
<text x="220.6" y="66.3">A3</text>
<text x="220.6" y="68.1">B4</text>
<text x="220.6" y="70">A4</text>
<text x="220.6" y="71.8">B5</text>
<text x="240.5" y="66.3">C3</text>
<text x="240.5" y="68.1">D4</text>
<text x="240.5" y="70">C4</text>
<text x="240.5" y="71.8">D5</text>
<text x="254.4" y="70">CH14</text>
<text x="254.4" y="66.3">CH16</text>
<text x="37.5" y="77.4">CH1</text>
<text x="52.2" y="73.7">14</text>
<text x="52.2" y="77.4">16</text>
<text x="52.2" y="75.5">15</text>
<text x="56.6" y="73.3">VREFOUT</text>
<text x="56.6" y="75.2">VREFP</text>
<text x="56.6" y="77">GND</text>
<text x="67.8" y="74.1" transform="rotate(-90 67.8 74.1)">VREF_BYP</text>
<text x="91" y="77">Q3</text>
<text x="91" y="75.2">Q2</text>
<text x="91" y="73.3">Q1</text>
<text x="95.9" y="75.5">46</text>
<text x="95.9" y="73.7">47</text>
<text x="95.9" y="77.4">45</text>
<text x="111.6" y="73.7">Q2</text>
<text x="111.6" y="75.6">Q3</text>
<text x="124.2" y="72.5">0805</text>
<text x="131.7" y="72.5">C31</text>
<text x="131.7" y="74.3">10uF 0805</text>
<text x="157.6" y="76.2">R2</text>
<text x="175" y="72.1">E3</text>
<text x="178.2" y="74.7">VDD</text>
<text x="204.3" y="75.6">CH11</text>
<text x="220.6" y="73.7">A5</text>
<text x="220.6" y="75.5">B6</text>
<text x="220.6" y="77.4">A6</text>
<text x="240.5" y="73.7">C5</text>
<text x="240.5" y="75.5">D6</text>
<text x="240.5" y="77.4">C6</text>
<text x="254.4" y="77.4">CH10</text>
<text x="254.4" y="73.7">CH12</text>
<text x="18.5" y="78">R1</text>
<text x="18.5" y="79.9">1</text>
<text x="26" y="78">C32</text>
<text x="26" y="79.9">0.1uF</text>
<text x="37.5" y="79.3">CH2</text>
<text x="37.5" y="81.1">CH3</text>
<text x="37.5" y="83">CH4</text>
<text x="52.2" y="79.3">17</text>
<text x="52.2" y="83">19</text>
<text x="52.2" y="81.1">18</text>
<text x="56.6" y="78.9">CH1</text>
<text x="56.6" y="80.7">CH2</text>
<text x="56.6" y="82.6">CH3</text>
<text x="89.3" y="80.7">GND</text>
<text x="89.5" y="82.6">LDO</text>
<text x="89.6" y="78.9">VDD</text>
<text x="95.9" y="79.3">44</text>
<text x="95.9" y="81.1">43</text>
<text x="95.9" y="83">42</text>
<text x="126.1" y="79.9">C33</text>
<text x="131.7" y="79.9">10uF 0805</text>
<text x="157.6" y="78">100k</text>
<text x="158" y="83">RESET</text>
<text x="175" y="81.4">E1</text>
<text x="178.2" y="84">RESET</text>
<text x="204.3" y="79.3">CH9</text>
<text x="204.3" y="83">CH7</text>
<text x="220.6" y="79.3">B7</text>
<text x="220.6" y="81.1">A7</text>
<text x="220.6" y="83">B8</text>
<text x="240.5" y="79.3">D7</text>
<text x="240.5" y="81.1">C7</text>
<text x="240.5" y="83">D8</text>
<text x="254.4" y="81.1">CH8</text>
<text x="18.5" y="85.5">C34</text>
<text x="18.5" y="87.3">10uF</text>
<text x="18.5" y="89.2">0805</text>
<text x="37.5" y="84.8">CH5</text>
<text x="37.5" y="86.7">CH6</text>
<text x="37.5" y="88.6">CH7</text>
<text x="52.2" y="84.8">20</text>
<text x="52.2" y="86.7">21</text>
<text x="52.2" y="88.5">22</text>
<text x="56.6" y="84.4">CH4</text>
<text x="56.6" y="86.3">CH5</text>
<text x="56.6" y="88.1">CH6</text>
<text x="85.8" y="84.4">RESETN</text>
<text x="89.6" y="86.3">NCS</text>
<text x="90.4" y="88.1">SDI</text>
<text x="95.9" y="84.8">41</text>
<text x="95.9" y="88.5">39</text>
<text x="95.9" y="86.7">40</text>
<text x="100.5" y="84.8">NCS</text>
<text x="100.5" y="86.7">SDI</text>
<text x="100.5" y="88.6">SDO</text>
<text x="204.3" y="86.7">CH5</text>
<text x="220.6" y="84.8">A8</text>
<text x="220.6" y="86.7">B9</text>
<text x="220.6" y="88.5">A9</text>
<text x="240.5" y="84.8">C8</text>
<text x="240.5" y="86.7">D9</text>
<text x="240.5" y="88.5">C9</text>
<text x="254.4" y="88.6">CH4</text>
<text x="254.4" y="84.8">CH6</text>
<text x="37.5" y="92.3">CH9</text>
<text x="37.5" y="90.4">CH8</text>
<text x="52.2" y="90.4">23</text>
<text x="52.2" y="92.2">24</text>
<text x="56.6" y="91.8">CH8</text>
<text x="56.6" y="90">CH7</text>
<text x="56.6" y="93.7">CH9</text>
<text x="82.5" y="93.7">INTERRUPT</text>
<text x="89.4" y="90">SDO</text>
<text x="89.6" y="91.8">SCK</text>
<text x="95.9" y="92.2">37</text>
<text x="95.9" y="90.4">38</text>
<text x="100.5" y="90.4">SCK</text>
<text x="156.1" y="92.3">INTERRUPT</text>
<text x="175" y="90.7">E2</text>
<text x="178.2" y="93.3">INTERRUPT</text>
<text x="204.3" y="90.4">CH3</text>
<text x="204.3" y="92.3">CH1</text>
<text x="219.5" y="90.4">B10</text>
<text x="219.5" y="92.2">A10</text>
<text x="240.5" y="90.4">D10</text>
<text x="240.5" y="92.2">C10</text>
<text x="254.4" y="92.3">CH2</text>
<text x="66" y="101" transform="rotate(-90 66 101)">CH10</text>
<text x="67.8" y="101" transform="rotate(-90 67.8 101)">CH11</text>
<text x="69.7" y="101" transform="rotate(-90 69.7 101)">CH12</text>
<text x="71.5" y="101" transform="rotate(-90 71.5 101)">CH13</text>
<text x="73.4" y="101" transform="rotate(-90 73.4 101)">CH14</text>
<text x="75.2" y="101" transform="rotate(-90 75.2 101)">CH15</text>
<text x="77.1" y="101" transform="rotate(-90 77.1 101)">CH16</text>
<text x="79" y="101" transform="rotate(-90 79 101)">CH17</text>
<text x="80.8" y="101" transform="rotate(-90 80.8 101)">CH18</text>
<text x="82.7" y="101" transform="rotate(-90 82.7 101)">CH19</text>
<text x="84.5" y="101" transform="rotate(-90 84.5 101)">CH20</text>
<text x="86.4" y="101" transform="rotate(-90 86.4 101)">COM</text>
<text x="175" y="99.9">E4</text>
<text x="222.1" y="99.2">HIROSE-FX2-40P-1.27DS</text>
<text x="64.5" y="105.4" transform="rotate(-90 64.5 105.4)">25</text>
<text x="66.4" y="105.4" transform="rotate(-90 66.4 105.4)">26</text>
<text x="68.2" y="105.4" transform="rotate(-90 68.2 105.4)">27</text>
<text x="70.1" y="105.4" transform="rotate(-90 70.1 105.4)">28</text>
<text x="71.9" y="105.4" transform="rotate(-90 71.9 105.4)">29</text>
<text x="73.8" y="105.4" transform="rotate(-90 73.8 105.4)">30</text>
<text x="75.6" y="105.4" transform="rotate(-90 75.6 105.4)">31</text>
<text x="77.5" y="105.4" transform="rotate(-90 77.5 105.4)">32</text>
<text x="79.3" y="105.4" transform="rotate(-90 79.3 105.4)">33</text>
<text x="81.2" y="105.4" transform="rotate(-90 81.2 105.4)">34</text>
<text x="83" y="105.4" transform="rotate(-90 83 105.4)">35</text>
<text x="84.9" y="105.4" transform="rotate(-90 84.9 105.4)">36</text>
<text x="178.2" y="102.5">GND</text>
<text x="64.5" y="116.4" transform="rotate(-90 64.5 116.4)">CH10</text>
<text x="66.4" y="116.4" transform="rotate(-90 66.4 116.4)">CH11</text>
<text x="68.2" y="116.4" transform="rotate(-90 68.2 116.4)">CH12</text>
<text x="70.1" y="116.4" transform="rotate(-90 70.1 116.4)">CH13</text>
<text x="71.9" y="116.4" transform="rotate(-90 71.9 116.4)">CH14</text>
<text x="73.8" y="116.4" transform="rotate(-90 73.8 116.4)">CH15</text>
<text x="75.6" y="116.4" transform="rotate(-90 75.6 116.4)">CH16</text>
<text x="77.5" y="116.4" transform="rotate(-90 77.5 116.4)">CH17</text>
<text x="79.4" y="116.4" transform="rotate(-90 79.4 116.4)">CH18</text>
<text x="81.2" y="116.4" transform="rotate(-90 81.2 116.4)">CH19</text>
<text x="83.1" y="116.4" transform="rotate(-90 83.1 116.4)">CH20</text>
<text x="84.9" y="116.4" transform="rotate(-90 84.9 116.4)">COM</text>
<text x="59.4" y="130.5">VDD</text>
<text x="66.8" y="130">GND</text>
<text x="72.7" y="130">CS</text>
<text x="77.9" y="130">SCK SDI</text>
<text x="89" y="130">SDO GND</text>
<text x="50.4" y="134.5">V+</text>
<text x="50.5" y="136.4">5V</text>
<text x="55.1" y="134.9">2</text>
<text x="55.1" y="133">1</text>
<text x="43.2" y="143.8">MOSI/SDA</text>
<text x="44.3" y="141.9">SCK/SCL</text>
<text x="50.2" y="140.1">CS</text>
<text x="55.1" y="142.3">7</text>
<text x="55.1" y="138.6">6</text>
<text x="55.1" y="140.4">4</text>
<text x="46.2" y="149.3">EEVCC</text>
<text x="47.9" y="145.6">MISO</text>
<text x="55.1" y="144.2">5</text>
<text x="55.1" y="149.7">9</text>
<text x="55.1" y="147.9">10</text>
<text x="132" y="147.9">EEVCC</text>
<text x="132" y="149.7">EESDA</text>
<text x="46" y="154.9">EEGND</text>
<text x="46.2" y="151.2">EESDA</text>
<text x="46.4" y="153">EESCL</text>
<text x="55.1" y="155.3">14</text>
<text x="55.1" y="153.4">12</text>
<text x="55.1" y="151.6">11</text>
<text x="132" y="151.6">EESCL</text>
<text x="48.8" y="156.7">AUX</text>
<text x="68.6" y="159.6">C35</text>
<text x="68.6" y="161.5">0.1uF</text>
<text x="77.5" y="160" transform="rotate(-90 77.5 160)">8</text>
<text x="81.6" y="159.6">24LC025-I /ST</text>
<text x="83.4" y="157.8">U2</text>
<text x="106.6" y="160">4.99k</text>
<text x="107.5" y="157.8">R3</text>
<text x="114.2" y="160">4.99k</text>
<text x="115" y="157.8">R4</text>
<text x="121.8" y="160">4.99k</text>
<text x="122.4" y="157.8">R5</text>
<text x="46" y="166.6" transform="rotate(-90 46 166.6)">13</text>
<text x="47.4" y="162.2" transform="rotate(-90 47.4 162.2)">GND</text>
<text x="47.8" y="165.5" transform="rotate(-90 47.8 165.5)">8</text>
<text x="49.3" y="162.2" transform="rotate(-90 49.3 162.2)">GND</text>
<text x="49.7" y="165.5" transform="rotate(-90 49.7 165.5)">3</text>
<text x="51.1" y="162.2" transform="rotate(-90 51.1 162.2)">GND</text>
<text x="79" y="166.3" transform="rotate(-90 79 166.3)">VCC</text>
<text x="89.6" y="166">SDA</text>
<text x="89.8" y="164.2">SCL</text>
<text x="90.5" y="167.9">WP</text>
<text x="95.9" y="164.5">5</text>
<text x="95.9" y="166.4">7</text>
<text x="95.9" y="162.7">6</text>
<text x="40.8" y="173">HD2X7-079-MOLEX</text>
<text x="79" y="173.3" transform="rotate(-90 79 173.3)">GND</text>
<text x="85.9" y="171.6" transform="rotate(-90 85.9 171.6)">EEPROM</text>
<text x="91.2" y="173.4">A0</text>
<text x="91.2" y="171.6">A1</text>
<text x="91.2" y="169.7">A2</text>
<text x="95.9" y="172">1</text>
<text x="95.9" y="170.1">2</text>
<text x="95.9" y="168.3">3</text>
<text x="77.5" y="176.6" transform="rotate(-90 77.5 176.6)">4</text>
<text x="108.9" y="174.1">EEGND</text>
<text x="119.4" y="174.1">WP</text>
<text x="238.5" y="182.8">Milpitas, CA 95035</text>
<text x="238.5" y="185.2">Phone: (408)432-1900</text>
<text x="238.5" y="180.4">1630 McCarthy Blvd.</text>
<text x="238.5" y="187.6">Fax: (408)434-0507</text>
<text x="238.5" y="189.9">LTC Confidential-For Customer Use Only</text>
<text x="200.8" y="193">TITLE: SCHEMATIC</text>
<text x="201.2" y="202.3">SIZE</text>
<text x="209.5" y="202.3">IC NO.</text>
<text x="270.7" y="202.3">REV.</text>
<text x="181.7" y="209.7">SCALE = NONE</text>
<text x="201.2" y="210.1">DATE:</text>
<text x="256.1" y="210.2">SHEET</text>
<text x="264.1" y="210.2">1</text>
<text x="268" y="210.2">OF</text>
<text x="272.6" y="210.2">1</text>
</g>
<g font-size="1.8">
<text x="88" y="170.9" transform="rotate(-90 88 170.9)">ARRAY</text>
<text x="130.9" y="185">LINEAR TECHNOLOGY HAS MADE A BEST EFFORT TO DESIGN A</text>
<text x="130.9" y="187.2">CIRCUIT THAT MEETS CUSTOMER-SUPPLIED SPECIFICATIONS;</text>
<text x="130.9" y="189.3">HOWEVER, IT REMAINS THE CUSTOMER'S RESPONSIBILITY TO</text>
<text x="130.9" y="191.4">VERIFY PROPER AND RELIABLE OPERATION IN THE ACTUAL</text>
<text x="180.4" y="189.5">PCB DES.</text>
<text x="191.7" y="189.7">KIM T.</text>
<text x="130.9" y="193.6">APPLICATION. COMPONENT SUBSTITUTION AND PRINTED</text>
<text x="130.9" y="195.7">CIRCUIT BOARD LAYOUT MAY SIGNIFICANTLY AFFECT CIRCUIT</text>
<text x="130.9" y="197.8">PERFORMANCE OR RELIABILITY. CONTACT LINEAR</text>
<text x="180.2" y="193.2">APP ENG.</text>
<text x="191" y="193.2">MARK T.</text>
<text x="130.9" y="200">TECHNOLOGY APPLICATIONS ENGINEERING FOR ASSISTANCE.</text>
<text x="130.9" y="207.6">THIS CIRCUIT IS PROPRIETARY TO LINEAR TECHNOLOGY AND</text>
<text x="130.9" y="209.9">SUPPLIED FOR USE WITH LINEAR TECHNOLOGY PARTS.</text>
</g>
<g font-size="1.3">
<text x="29.3" y="3.2">5</text>
<text x="84.2" y="3.2">4</text>
<text x="139.1" y="3.2">3</text>
<text x="194" y="3.2">2</text>
<text x="248.8" y="3.2">1</text>
<text x=".5" y="30.8">D</text>
<text x="276.8" y="30.8">D</text>
<text x=".5" y="82.7">C</text>
<text x="276.8" y="82.7">C</text>
<text x=".5" y="134.6">B</text>
<text x="276.8" y="134.6">B</text>
<text x=".5" y="186.5">A</text>
<text x="276.8" y="186.5">A</text>
<text x="29.3" y="212.7">5</text>
<text x="84.2" y="212.7">4</text>
<text x="139.1" y="212.7">3</text>
<text x="194" y="212.7">2</text>
<text x="248.8" y="212.7">1</text>
</g>
</svg>
